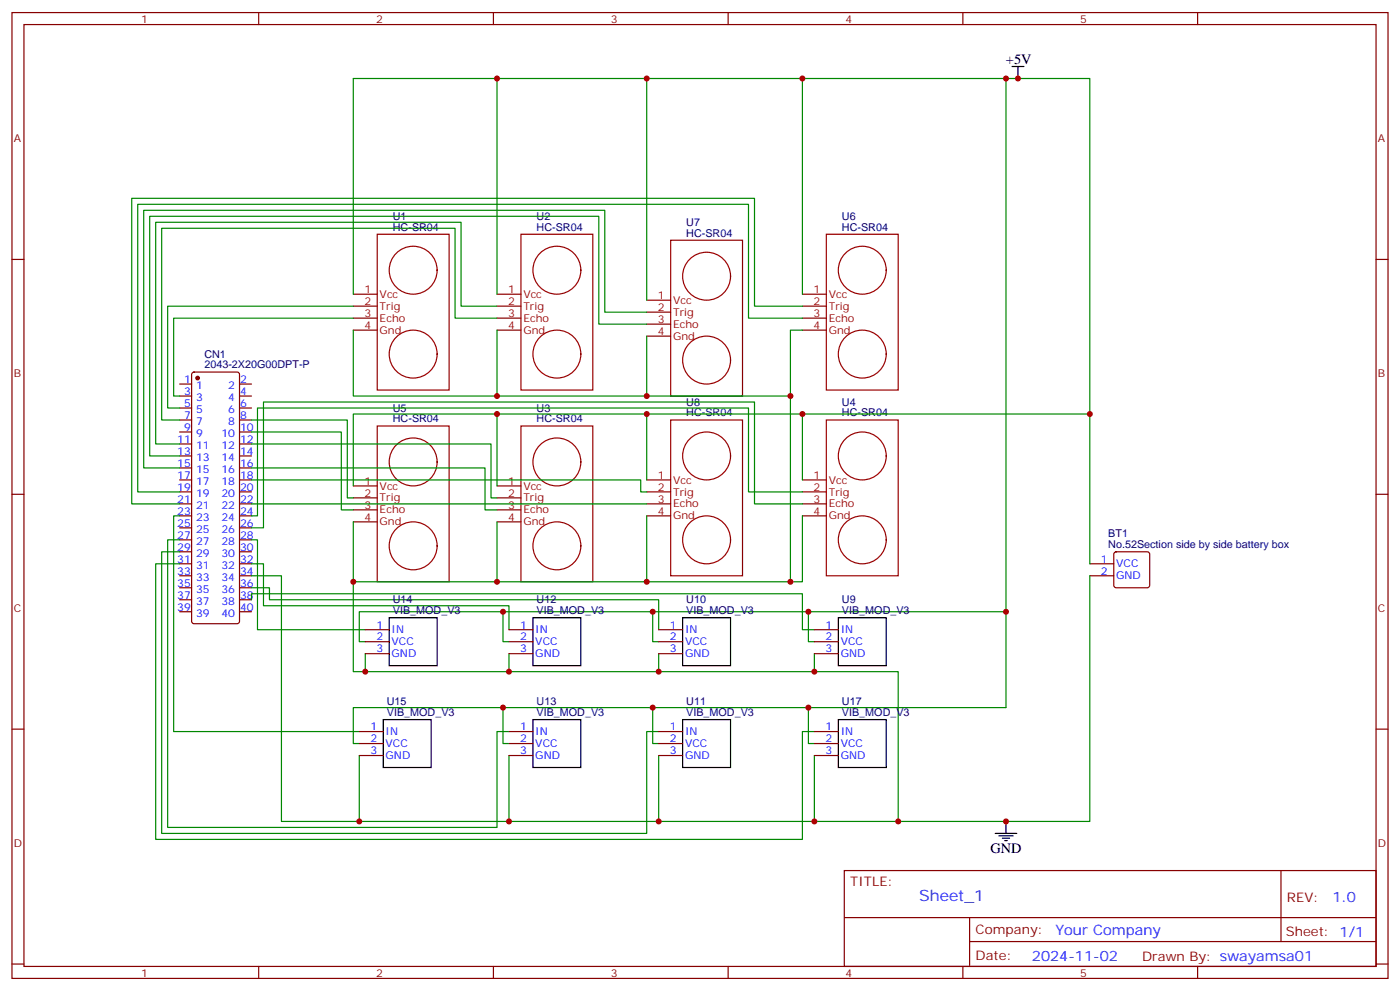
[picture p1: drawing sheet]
<svg xmlns="http://www.w3.org/2000/svg" width="412mm" height="292mm" viewBox="0 0 412 292" stroke-linecap="round" stroke-linejoin="round" font-family="sans-serif">
<g fill="none" stroke="#870000" stroke-width=".35">
<path d="M3.5 3.7h405.4v284.3h-405.4zM7.1 7.2h398.2v277.3h-398.2zM76.2 3.7v3.5M145.3 3.7v3.5M214.5 3.7v3.5M283.6 3.7v3.5M352.8 3.7v3.5M3.5 76.4h3.6M405.3 76.4h3.6M104.1 86.6h7M104.1 90.1h7M104.1 93.7h7"/>
<path d="M104.1 97.2h7M146.4 86.6h7.1M146.4 90.1h7.1M146.4 93.7h7.1M146.4 97.2h7.1M190.5 88.4h7.1M190.5 91.9h7.1M190.5 95.4h7.1M190.5 99h7.1M236.4 86.6h7M236.4 90.1h7M236.4 93.7h7"/>
<path d="M236.4 97.2h7M52.9 113.1h3.5M52.9 116.6h3.5M56.7 109.7l.4-.2h12.7l.5 .2 .3 .5v72.7l-.3 .5-.5 .2h-12.7l-.4-.2-.3-.5v-72.7zM70.6 113.1h3.5M70.6 116.6h3.5M52.9 120.1h3.5M52.9 123.6h3.5M52.9 127.2h3.5M52.9 130.7h3.5M52.9 134.2h3.5M52.9 137.8h3.5"/>
<path d="M70.6 120.1h3.5M70.6 123.6h3.5M70.6 127.2h3.5M70.6 130.7h3.5M70.6 134.2h3.5M70.6 137.8h3.5M3.5 145.5h3.6M52.9 158.9h3.5M52.9 155.4h3.5M52.9 141.3h3.5M52.9 151.9h3.5M52.9 144.8h3.5"/>
<path d="M52.9 148.3h3.5M70.6 158.9h3.5M70.6 155.4h3.5M70.6 141.3h3.5M70.6 151.9h3.5M70.6 144.8h3.5M70.6 148.3h3.5M104.1 143.1h7M104.1 146.6h7M104.1 150.1h7M104.1 153.6h7M146.4 143.1h7.1"/>
<path d="M146.4 146.6h7.1M146.4 150.1h7.1M146.4 153.6h7.1M190.5 141.3h7.1M190.5 151.9h7.1M190.5 144.8h7.1M190.5 148.3h7.1M236.4 141.3h7M236.4 151.9h7M236.4 144.8h7M236.4 148.3h7M405.3 145.5h3.6"/>
<path d="M52.9 176.6h3.5M52.9 173h3.5M52.9 169.5h3.5M52.9 166h3.5M52.9 162.5h3.5M70.6 176.6h3.5M70.6 173h3.5M70.6 169.5h3.5M70.6 166h3.5M70.6 162.5h3.5M321 169.5h7.1M321 166h7.1"/>
<path d="M328.3 162.7l.5-.2h9.2l.5 .2 .2 .5v9.1l-.3 .5-.4 .2h-9.2l-.5-.2-.2-.5v-9.1zM52.9 180.1h3.5M70.6 180.1h3.5M107.6 185.4h7.1M107.6 188.9h7.1M107.6 192.4h7.1M149.9 185.4h7.1M149.9 188.9h7.1M149.9 192.4h7.1M194 185.4h7.1M194 188.9h7.1M194 192.4h7.1"/>
<path d="M239.9 185.4h7M239.9 188.9h7M239.9 192.4h7M3.5 214.7h3.6M105.8 215.4h7.1M105.8 218.9h7.1M149.9 215.4h7.1M149.9 218.9h7.1M194 215.4h7.1M194 218.9h7.1M239.9 215.4h7M239.9 218.9h7"/>
<path d="M405.3 214.7h3.6M105.8 222.4h7.1M149.9 222.4h7.1M194 222.4h7.1M239.9 222.4h7M248.7 256.3h156.6v28.2h-156.6zM377.3 256.3v20.9M248.7 270.1h156.5M285.6 277.2h119.6M285.6 270.1v14.2M3.5 283.8h3.6M76.2 284.5v3.5"/>
<path d="M145.3 284.5v3.5M214.5 284.5v3.5M283.6 284.5v3.5M352.8 284.5v3.5M405.3 283.8h3.6"/>
</g>
<circle cx="58.2" cy="111.3" r=".53" fill="#870000" stroke="#870000" stroke-width=".35"/>
<g fill="none" stroke="#900" stroke-width=".35">
<path d="M111.1 69h21.2v45.8h-21.2zM153.5 69h21.1v45.8h-21.1zM197.6 70.7h21.1v45.9h-21.1zM243.4 69h21.2v45.8h-21.2zM111.1 125.4h21.2v45.9h-21.2zM153.5 125.4h21.1v45.9h-21.1zM197.6 123.6h21.1v45.9h-21.1zM243.4 123.6h21.2v45.9h-21.2z"/>
<circle cx="121.7" cy="79.6" r="7.1"/>
<circle cx="164" cy="79.6" r="7.1"/>
<circle cx="254" cy="79.6" r="7.1"/>
<circle cx="208.1" cy="81.3" r="7.1"/>
<circle cx="121.7" cy="104.2" r="7.1"/>
<circle cx="164" cy="104.2" r="7.1"/>
<circle cx="208.1" cy="106" r="7.1"/>
<circle cx="254" cy="104.2" r="7.1"/>
<circle cx="121.7" cy="136" r="7.1"/>
<circle cx="164" cy="136" r="7.1"/>
<circle cx="208.1" cy="134.2" r="7.1"/>
<circle cx="254" cy="134.2" r="7.1"/>
<circle cx="208.1" cy="158.9" r="7.1"/>
<circle cx="254" cy="158.9" r="7.1"/>
<circle cx="121.7" cy="160.7" r="7.1"/>
<circle cx="164" cy="160.7" r="7.1"/>
</g>
<g fill="none" stroke="#008700" stroke-width=".35">
<path d="M146.4 23.1v63.5M190.5 23.1v65.3M236.4 23.1v63.5M296.3 23.1v157M104.1 97.2v19.4h42.3M104.1 86.6v-63.5h216.9v142.9M104.1 93.7h-52.9v22.9h1.7M104.1 90.1h-54.7v30h3.5M146.4 97.2v19.4h44.1M146.4 93.7h-12.3v-26.5h-86.5v56.4h5.3M146.4 90.1h-10.6v-24.7h-89.9v65.3h7M190.5 99v17.6h42.3"/>
<path d="M190.5 95.4h-14.1v-31.7h-132.3v70.5h8.8M190.5 91.9h-12.3v-30h-135.9v75.9h10.6M236.4 97.2h-3.6v74.1M236.4 93.7h-15.9v-33.6h-179.9v84.7h12.3M236.4 90.1h-14.2v-31.7h-183.4v89.9h14.1M74.1 123.6h28.2v23h1.8M74.1 127.2h26.4v22.9h3.6M74.1 130.7h70.5v15.9h1.8M74.1 137.8h68.8v12.3h3.5M146.4 121.9h-42.3v21.2M190.5 121.9h-44.1v21.2M236.4 121.9h-45.9v19.4"/>
<path d="M321 121.9h-84.6v19.4M52.9 151.9h-1.7v63.5h54.6M52.9 158.9h-3.5v84.7h97v-28.2h3.5M74.1 141.3h114.6v3.5h1.8M74.1 158.9h1.7v26.5h31.8M74.1 148.3h116.4M104.1 153.6v44.1h3.5M146.4 153.6v17.7h-42.3M190.5 151.9v19.4h-44.1M236.4 151.9v19.4h-45.9M236.4 144.8h-15.9v-24.7h-144.7v31.8h-1.7M236.4 148.3h-14.2v-29.9h-144.6v37h-3.5"/>
<path d="M52.9 162.5h-5.3v82.9h142.9v-30h3.5M52.9 166h-7v81.1h190.5v-31.7h3.5M74.1 169.5h8.8v72.3h238.1v-72.3M74.1 166h3.5v12.3h72.3v7.1M74.1 173h5.3v3.6h114.6v8.8M74.1 176.6v-1.8h162.3v10.6h3.5M107.6 192.4v5.3h42.3M148.2 180.1h-42.4v8.8h1.8M149.9 192.4v5.3h44.1M192.3 180.1h-44.1v8.8h1.7M194 192.4v5.3h45.9M238.1 180.1h-45.8v8.8h1.7"/>
<path d="M239.9 192.4v5.3h24.7v44.1M239.9 188.9h-1.8v-8.8h58.2v28.2h-58.2v10.6h1.8M148.2 208.3h-44.1v10.6h1.7M192.3 208.3h-44.1v10.6h1.7M238.1 208.3h-45.8v10.6h1.7M105.8 222.4v19.4M149.9 222.4v19.4M194 222.4v19.4M239.9 222.4v19.4"/>
</g>
<g fill="none" stroke="#000" stroke-width=".35">
<path d="M298.1 19.6h3.5M299.9 19.6v3.5M114.7 181.9h14.1v14.1h-14.1zM157 181.9h14.1v14.1h-14.1zM201.1 181.9h14.1v14.1h-14.1zM246.9 181.9h14.2v14.1h-14.2zM112.9 211.8h14.1v14.2h-14.1zM157 211.8h14.1v14.2h-14.1zM201.1 211.8h14.1v14.2h-14.1zM246.9 211.8h14.2v14.2h-14.2zM293.2 245.4h6.3M294.2 246.1h4.2"/>
<path d="M295.3 246.8h2.1M296 247.5h.7M296.3 241.8v3.6"/>
</g>
<g fill="#c00">
<circle cx="105.8" cy="241.8" r=".88"/>
<circle cx="149.9" cy="241.8" r=".88"/>
<circle cx="194" cy="241.8" r=".88"/>
<circle cx="239.9" cy="241.8" r=".88"/>
<circle cx="264.6" cy="241.8" r=".88"/>
<circle cx="239.9" cy="197.7" r=".88"/>
<circle cx="194" cy="197.7" r=".88"/>
<circle cx="149.9" cy="197.7" r=".88"/>
<circle cx="107.6" cy="197.7" r=".88"/>
<circle cx="104.1" cy="171.3" r=".88"/>
<circle cx="146.4" cy="171.3" r=".88"/>
<circle cx="190.5" cy="171.3" r=".88"/>
<circle cx="232.8" cy="171.3" r=".88"/>
<circle cx="232.8" cy="116.6" r=".88"/>
<circle cx="190.5" cy="116.6" r=".88"/>
<circle cx="146.4" cy="116.6" r=".88"/>
<circle cx="146.4" cy="23.1" r=".88"/>
<circle cx="190.5" cy="23.1" r=".88"/>
<circle cx="236.4" cy="23.1" r=".88"/>
<circle cx="321" cy="121.9" r=".88"/>
<circle cx="236.4" cy="121.9" r=".88"/>
<circle cx="190.5" cy="121.9" r=".88"/>
<circle cx="146.4" cy="121.9" r=".88"/>
<circle cx="238.1" cy="180.1" r=".88"/>
<circle cx="192.3" cy="180.1" r=".88"/>
<circle cx="148.2" cy="180.1" r=".88"/>
<circle cx="238.1" cy="208.3" r=".88"/>
<circle cx="192.3" cy="208.3" r=".88"/>
<circle cx="148.2" cy="208.3" r=".88"/>
<circle cx="299.9" cy="23.1" r=".88"/>
<circle cx="296.3" cy="241.8" r=".88"/>
<circle cx="296.3" cy="23.1" r=".88"/>
<circle cx="296.3" cy="180.1" r=".88"/>
</g>
<text font-size="4.6" fill="#00f" x="270.8" y="265.3">Sheet_1</text>
<g font-size="4.2">
<text x="296.3" y="18.9">+5V</text>
<text x="291.7" y="251">GND</text>
</g>
<g font-size="4.2" fill="#00f">
<text x="392.5" y="265.6">1.0</text>
<text x="310.9" y="275.1">Your Company</text>
<text x="304" y="282.9">2024-11-02</text>
</g>
<g font-size="3.9" fill="#800">
<text x="250.5" y="260.9">TITLE:</text>
<text x="379.1" y="265.6">REV:</text>
<text x="287.4" y="275.1">Company:</text>
<text x="378.7" y="275.7">Sheet: 1/1</text>
<text x="287.4" y="282.8">Date:</text>
<text x="336.4" y="282.8">Drawn By: swayamsa01</text>
</g>
<g font-size="3.2" fill="#800">
<text x="41.6" y="6.7">1</text>
<text x="110.8" y="6.7">2</text>
<text x="179.9" y="6.7">3</text>
<text x="249.1" y="6.7">4</text>
<text x="318.2" y="6.7">5</text>
<text x="4.1" y="41.8">A</text>
<text x="405.9" y="41.8">A</text>
<text x="4.1" y="110.9">B</text>
<text x="405.9" y="110.9">B</text>
<text x="4.1" y="180.1">C</text>
<text x="405.9" y="180.1">C</text>
<text x="4.1" y="249.2">D</text>
<text x="405.9" y="249.2">D</text>
<text x="41.6" y="287.5">1</text>
<text x="110.8" y="287.5">2</text>
<text x="179.9" y="287.5">3</text>
<text x="249.1" y="287.5">4</text>
<text x="318.2" y="287.5">5</text>
</g>
<g font-size="3.2" fill="#000080">
<text x="115.7" y="64.7">U1</text>
<text x="158.1" y="64.7">U2</text>
<text x="248" y="64.7">U6</text>
<text x="115.7" y="67.9">HC-SR04</text>
<text x="158.1" y="67.9">HC-SR04</text>
<text x="202.2" y="69.7">HC-SR04</text>
<text x="202.2" y="66.5">U7</text>
<text x="248" y="67.9">HC-SR04</text>
<text x="60.2" y="105.3">CN1</text>
<text x="60.2" y="108.5">2043-2X20G00DPT-P</text>
<text x="202.2" y="119.4">U8</text>
<text x="248" y="119.4">U4</text>
<text x="115.7" y="124.4">HC-SR04</text>
<text x="115.7" y="121.2">U5</text>
<text x="158.1" y="124.4">HC-SR04</text>
<text x="158.1" y="121.2">U3</text>
<text x="202.2" y="122.6">HC-SR04</text>
<text x="248" y="122.6">HC-SR04</text>
<text x="326.5" y="161.3">No.52Section side by side battery box</text>
<text x="326.5" y="158.1">BT1</text>
<text x="115.7" y="177.5">U14</text>
<text x="158.1" y="177.5">U12</text>
<text x="202.2" y="177.5">U10</text>
<text x="248" y="177.5">U9</text>
<text x="115.7" y="180.7">VIB_MOD_V3</text>
<text x="158.1" y="180.7">VIB_MOD_V3</text>
<text x="202.2" y="180.7">VIB_MOD_V3</text>
<text x="248" y="180.7">VIB_MOD_V3</text>
<text x="114" y="207.5">U15</text>
<text x="158.1" y="207.5">U13</text>
<text x="202.2" y="207.5">U11</text>
<text x="248" y="207.5">U17</text>
<text x="114" y="210.7">VIB_MOD_V3</text>
<text x="158.1" y="210.7">VIB_MOD_V3</text>
<text x="202.2" y="210.7">VIB_MOD_V3</text>
<text x="248" y="210.7">VIB_MOD_V3</text>
</g>
<g font-size="3.2" fill="#900">
<text x="107.3" y="86.3">1</text>
<text x="107.3" y="89.8">2</text>
<text x="111.8" y="87.7">Vcc</text>
<text x="149.7" y="86.3">1</text>
<text x="149.7" y="89.8">2</text>
<text x="154.2" y="87.7">Vcc</text>
<text x="193.8" y="88">1</text>
<text x="198.3" y="89.4">Vcc</text>
<text x="239.6" y="86.3">1</text>
<text x="239.6" y="89.8">2</text>
<text x="244.1" y="87.7">Vcc</text>
<text x="107.3" y="93.3">3</text>
<text x="111.8" y="91.2">Trig</text>
<text x="111.8" y="94.7">Echo</text>
<text x="149.7" y="93.3">3</text>
<text x="154.2" y="91.2">Trig</text>
<text x="154.2" y="94.7">Echo</text>
<text x="193.8" y="91.5">2</text>
<text x="193.8" y="95.1">3</text>
<text x="198.3" y="93">Trig</text>
<text x="239.6" y="93.3">3</text>
<text x="244.1" y="91.2">Trig</text>
<text x="244.1" y="94.7">Echo</text>
<text x="107.3" y="96.8">4</text>
<text x="111.8" y="98.2">Gnd</text>
<text x="149.7" y="96.8">4</text>
<text x="154.2" y="98.2">Gnd</text>
<text x="193.8" y="98.6">4</text>
<text x="198.3" y="96.5">Echo</text>
<text x="198.3" y="100">Gnd</text>
<text x="239.6" y="96.8">4</text>
<text x="244.1" y="98.2">Gnd</text>
<text x="107.3" y="142.7">1</text>
<text x="149.7" y="142.7">1</text>
<text x="193.8" y="140.9">1</text>
<text x="198.3" y="142.3">Vcc</text>
<text x="239.6" y="140.9">1</text>
<text x="244.1" y="142.3">Vcc</text>
<text x="107.3" y="146.2">2</text>
<text x="107.3" y="149.8">3</text>
<text x="111.8" y="144.1">Vcc</text>
<text x="111.8" y="147.6">Trig</text>
<text x="149.7" y="146.2">2</text>
<text x="149.7" y="149.8">3</text>
<text x="154.2" y="144.1">Vcc</text>
<text x="154.2" y="147.6">Trig</text>
<text x="193.8" y="144.5">2</text>
<text x="193.8" y="148">3</text>
<text x="198.3" y="145.9">Trig</text>
<text x="198.3" y="149.4">Echo</text>
<text x="239.6" y="144.5">2</text>
<text x="239.6" y="148">3</text>
<text x="244.1" y="145.9">Trig</text>
<text x="244.1" y="149.4">Echo</text>
<text x="107.3" y="153.3">4</text>
<text x="111.8" y="151.2">Echo</text>
<text x="111.8" y="154.7">Gnd</text>
<text x="149.7" y="153.3">4</text>
<text x="154.2" y="151.2">Echo</text>
<text x="154.2" y="154.7">Gnd</text>
<text x="193.8" y="151.5">4</text>
<text x="198.3" y="152.9">Gnd</text>
<text x="239.6" y="151.5">4</text>
<text x="244.1" y="152.9">Gnd</text>
</g>
<g font-size="3.2" fill="#00f">
<text x="54.3" y="112.7">1</text>
<text x="70.7" y="112.7">2</text>
<text x="54.3" y="119.8">5</text>
<text x="54.3" y="116.2">3</text>
<text x="57.7" y="118">3</text>
<text x="57.7" y="114.5">1</text>
<text x="67.2" y="114.5">2</text>
<text x="67.2" y="118">4</text>
<text x="70.7" y="116.2">4</text>
<text x="70.7" y="119.8">6</text>
<text x="54.3" y="123.3">7</text>
<text x="57.7" y="125.1">7</text>
<text x="57.7" y="121.5">5</text>
<text x="67.2" y="121.5">6</text>
<text x="67.2" y="125.1">8</text>
<text x="70.7" y="123.3">8</text>
<text x="52.2" y="130.4">11</text>
<text x="54.3" y="126.8">9</text>
<text x="57.7" y="128.6">9</text>
<text x="65.2" y="128.6">10</text>
<text x="70.7" y="126.8">10</text>
<text x="70.7" y="130.4">12</text>
<text x="52.2" y="137.4">15</text>
<text x="52.2" y="133.9">13</text>
<text x="57.7" y="135.6">13</text>
<text x="57.7" y="132.1">11</text>
<text x="65.2" y="132.1">12</text>
<text x="65.2" y="135.6">14</text>
<text x="70.7" y="133.9">14</text>
<text x="70.7" y="137.4">16</text>
<text x="52.2" y="140.9">17</text>
<text x="57.7" y="142.7">17</text>
<text x="57.7" y="139.2">15</text>
<text x="65.2" y="139.2">16</text>
<text x="65.2" y="142.7">18</text>
<text x="70.7" y="140.9">18</text>
<text x="52.2" y="148">21</text>
<text x="52.2" y="144.5">19</text>
<text x="57.7" y="149.8">21</text>
<text x="57.7" y="146.2">19</text>
<text x="65.2" y="146.2">20</text>
<text x="65.2" y="149.8">22</text>
<text x="70.7" y="144.5">20</text>
<text x="70.7" y="148">22</text>
<text x="52.2" y="155">25</text>
<text x="52.2" y="151.5">23</text>
<text x="57.7" y="153.3">23</text>
<text x="65.2" y="153.3">24</text>
<text x="70.7" y="151.5">24</text>
<text x="70.7" y="155">26</text>
<text x="52.2" y="158.6">27</text>
<text x="57.7" y="160.3">27</text>
<text x="57.7" y="156.8">25</text>
<text x="65.2" y="156.8">26</text>
<text x="65.2" y="160.3">28</text>
<text x="70.7" y="158.6">28</text>
<text x="52.2" y="165.6">31</text>
<text x="52.2" y="162.1">29</text>
<text x="57.7" y="167.4">31</text>
<text x="57.7" y="163.9">29</text>
<text x="65.2" y="163.9">30</text>
<text x="65.2" y="167.4">32</text>
<text x="70.7" y="162.1">30</text>
<text x="70.7" y="165.6">32</text>
<text x="324.3" y="165.6">1</text>
<text x="328.8" y="167">VCC</text>
<text x="52.2" y="172.7">35</text>
<text x="52.2" y="169.2">33</text>
<text x="57.7" y="170.9">33</text>
<text x="65.2" y="170.9">34</text>
<text x="70.7" y="169.2">34</text>
<text x="70.7" y="172.7">36</text>
<text x="324.3" y="169.2">2</text>
<text x="328.8" y="170.6">GND</text>
<text x="52.2" y="179.7">39</text>
<text x="52.2" y="176.2">37</text>
<text x="57.7" y="178">37</text>
<text x="57.7" y="174.4">35</text>
<text x="65.2" y="174.4">36</text>
<text x="65.2" y="178">38</text>
<text x="70.7" y="176.2">38</text>
<text x="70.7" y="179.7">40</text>
<text x="57.7" y="181.5">39</text>
<text x="65.2" y="181.5">40</text>
<text x="110.9" y="185">1</text>
<text x="153.2" y="185">1</text>
<text x="197.3" y="185">1</text>
<text x="243.2" y="185">1</text>
<text x="110.9" y="188.6">2</text>
<text x="115.4" y="186.4">IN</text>
<text x="115.4" y="190">VCC</text>
<text x="153.2" y="188.6">2</text>
<text x="157.7" y="186.4">IN</text>
<text x="157.7" y="190">VCC</text>
<text x="197.3" y="188.6">2</text>
<text x="201.8" y="186.4">IN</text>
<text x="201.8" y="190">VCC</text>
<text x="243.2" y="188.6">2</text>
<text x="247.6" y="186.4">IN</text>
<text x="247.6" y="190">VCC</text>
<text x="110.9" y="192.1">3</text>
<text x="115.4" y="193.5">GND</text>
<text x="153.2" y="192.1">3</text>
<text x="157.7" y="193.5">GND</text>
<text x="197.3" y="192.1">3</text>
<text x="201.8" y="193.5">GND</text>
<text x="243.2" y="192.1">3</text>
<text x="247.6" y="193.5">GND</text>
<text x="109.1" y="215">1</text>
<text x="153.2" y="215">1</text>
<text x="197.3" y="215">1</text>
<text x="243.2" y="215">1</text>
<text x="109.1" y="218.5">2</text>
<text x="113.6" y="216.4">IN</text>
<text x="113.6" y="220">VCC</text>
<text x="153.2" y="218.5">2</text>
<text x="157.7" y="216.4">IN</text>
<text x="157.7" y="220">VCC</text>
<text x="197.3" y="218.5">2</text>
<text x="201.8" y="216.4">IN</text>
<text x="201.8" y="220">VCC</text>
<text x="243.2" y="218.5">2</text>
<text x="247.6" y="216.4">IN</text>
<text x="247.6" y="220">VCC</text>
<text x="109.1" y="222.1">3</text>
<text x="113.6" y="223.5">GND</text>
<text x="153.2" y="222.1">3</text>
<text x="157.7" y="223.5">GND</text>
<text x="197.3" y="222.1">3</text>
<text x="201.8" y="223.5">GND</text>
<text x="243.2" y="222.1">3</text>
<text x="247.6" y="223.5">GND</text>
</g>
</svg>
